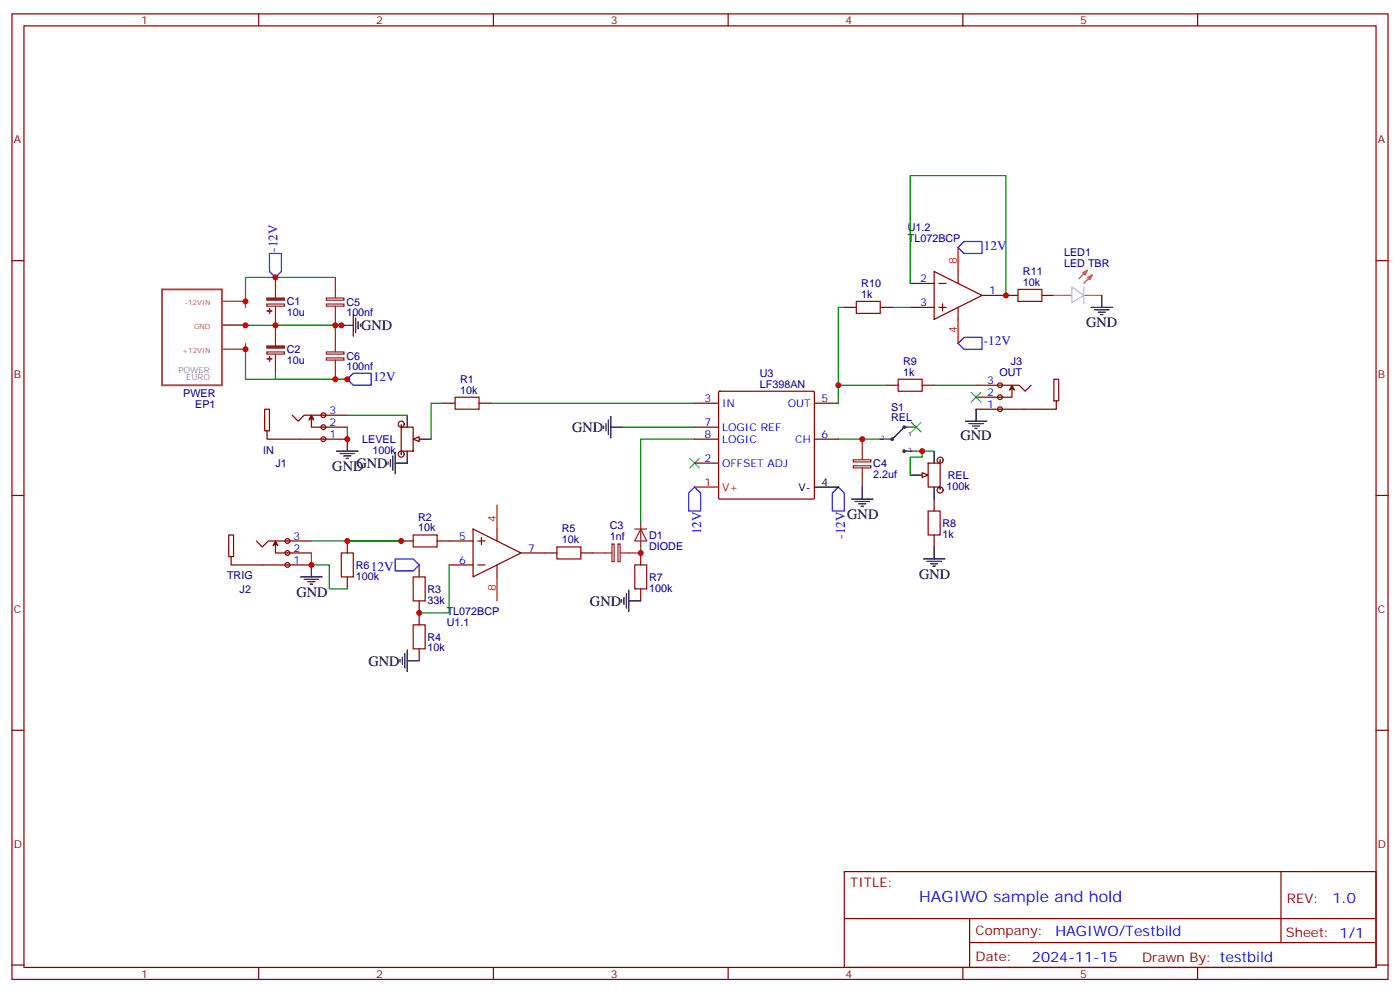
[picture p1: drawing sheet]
<svg xmlns="http://www.w3.org/2000/svg" width="412mm" height="292mm" viewBox="0 0 412 292" stroke-linecap="round" stroke-linejoin="round" font-family="sans-serif">
<g fill="none" stroke="#870000" stroke-width=".35">
<path d="M3.5 4.1h405.4v284.3h-405.4zM7.1 7.6h398.2v277.3h-398.2zM76.2 4.1v3.5M145.3 4.1v3.5M214.5 4.1v3.5M283.6 4.1v3.5M352.8 4.1v3.5M3.5 76.8h3.6M405.3 76.8h3.6M3.5 145.9h3.6M405.3 145.9h3.6M3.5 215.1h3.6"/>
<path d="M405.3 215.1h3.6M248.7 256.7h156.6v28.2h-156.6zM377.3 256.7v20.9M248.7 270.5h156.5M285.6 277.6h119.6M285.6 270.5v14.1M3.5 284.2h3.6M76.2 284.9v3.5M145.3 284.9v3.5M214.5 284.9v3.5M283.6 284.9v3.5M352.8 284.9v3.5"/>
<path d="M405.3 284.2h3.6"/>
</g>
<path d="M100.5 95.8h3.6M104.1 92.6v6.4M104.8 93.7v4.2M105.5 94.8v2.1M106.2 95.5v.7" fill="none" stroke="#000" stroke-width=".35"/>
<path d="M47.7 85.2h17.7v28.3h-17.7z" fill="none" stroke="#a64a4a" stroke-width=".56"/>
<path d="M65.4 88.8h6.9M65.4 95.8h6.9M65.4 102.9h6.9" fill="none" stroke="#a64a4a" stroke-width=".35"/>
<path d="M78.6 89.5h5.2v.7h-5.2zM81.1 81.7v6M81.1 90.2v11.6M78.6 103.6h5.2v.7h-5.2zM81.1 104.3v5.6" fill="none" stroke="#8c2424" stroke-width=".35"/>
<g fill="#8c2424" stroke="#8c2424" stroke-width=".35">
<path d="M78.6 101.9h5.2v.6h-5.2z"/>
<path d="M78.7 105.7h1.4z"/>
<path d="M79.4 105v1.4z"/>
<path d="M78.6 87.8h5.2v.6h-5.2z"/>
<path d="M78.7 91.5l1.4 .1z"/>
<path d="M79.4 90.9v1.4z"/>
</g>
<path d="M72.3 95.8h28.2M81.1 81.7h-8.8v8.8M72.3 101.1v10.6h30" fill="none" stroke="#008700" stroke-width=".35"/>
<path d="M79.4 74.6h3.5v5.3l-1.8 1.8-1.7-1.8zM102.3 111.7l1.8-1.8h5.3v3.6h-5.3z" fill="none" stroke="#00f" stroke-width=".35"/>
<g fill="#f0f0f0" stroke="#870000" stroke-width=".35">
<circle cx="95.3" cy="129.3" r=".71"/>
<circle cx="95.3" cy="125.8" r=".71"/>
<circle cx="95.3" cy="122.3" r=".71"/>
</g>
<path d="M78.7 126.9h.7v-6.4h-1.4v6.4h.7v2.4h23.6M86.1 122.3l1.7 1.7 1.8-1.7h12.7M91.7 123l.7 .7-.7-1.4-.7 1.4 .7-.7v2.8h10.6M118.2 125.8h3.5v7.1h-3.5z" fill="none" stroke="#870000" stroke-width=".35"/>
<path d="M119.9 122.3v3.5M119.9 132.9v3.5M123.5 129.3h3.5" fill="none" stroke="#000" stroke-width=".35"/>
<path d="M121.7 129.3l1.8-.7v1.4z" fill="#f0f0f0" stroke="#870000" stroke-width=".35"/>
<path d="M118.2 125.1v.7M118.2 133.2v.7" fill="none" stroke="#000" stroke-width=".35"/>
<g fill="none" stroke="#870000" stroke-width=".35">
<circle cx="118.2" cy="124.9" r=".88"/>
<circle cx="118.2" cy="133.7" r=".88"/>
</g>
<g fill="#f0f0f0" stroke="#870000" stroke-width=".35">
<circle cx="84.7" cy="166.4" r=".71"/>
<circle cx="84.7" cy="162.8" r=".71"/>
<circle cx="84.7" cy="159.3" r=".71"/>
</g>
<g fill="none" stroke="#870000" stroke-width=".35">
<path d="M275.2 79.9l14.1 7.1-14.1 7.1zM282.2 79.9v3.6M268.1 83.5h7.1M268.1 90.5h7.1M276.6 83.5h2.1M276.6 90.5h2.1M277.6 89.5v2.1M282.2 90.5v3.6M289.3 87h7M130.5 118.7h3.6M141.1 118.7h3.5M273.4 136.4h3.5v7h-3.5z"/>
<path d="M75.5 159.3l1.8 1.8 1.7-1.8h12.7M102.3 159.3v3.5M118.2 159.3h3.5M128.8 159.3h10.5M139.3 155.8l14.2 7-14.2 7.1zM140.8 159.3h2.1M141.8 158.3v2.1M146.4 155.8v3.5M68.1 163.9h.7v-6.3h-1.4v6.3h.7v2.5h23.6M81.1 160l.7 .7-.7-1.4-.7 1.4 .7-.7v2.8h10.6M102.3 169.9v3.5M123.5 166.4v3.5"/>
<path d="M123.5 177v7M132.3 166.4h7M140.8 166.4h2.1M146.4 166.4v3.5M153.5 162.8h10.5M171.1 162.8h3.5M188.7 162.8v3.6M188.7 173.4v3.6M123.5 191.1v3.5"/>
</g>
<g fill="none" stroke="#000" stroke-width=".35">
<path d="M99.1 132.9h6.4M100.2 133.6h4.2M101.2 134.3h2.2M102 135h.7M102.3 129.3v3.6M114.3 136v.7M115 135.3v2.1M115.7 134.3v4.2M116.4 136.4h3.5M116.4 133.2v6.4M177.8 125.4v.8M178.5 124.7v2.2"/>
<path d="M179.2 123.7v4.2M179.9 125.8h3.5M179.9 122.6v6.4M266.3 125.8l-3.5 3.5M268.1 139.9h3.5M275.2 132.9v3.5M250.8 147h6.4M251.9 147.7h4.2M252.9 148.4h2.2M253.6 149.1h.8M254 143.4v3.6M275.2 143.4v3.6"/>
<path d="M88.5 169.9h6.4M89.6 170.6h4.2M90.7 171.3h2.1M91.4 172h.7M91.7 166.4v3.5M183.1 176.6v.7M183.8 175.9v2.1M184.5 174.8v4.3M185.2 177h3.5M185.2 173.8v6.3M117.8 194.2v.7M118.5 193.5v2.2"/>
<path d="M119.2 192.5v4.2M119.9 194.6h3.6M119.9 191.4v6.4"/>
<circle cx="262.8" cy="129.3" r=".35"/>
<circle cx="266.3" cy="132.9" r=".35"/>
<circle cx="266.3" cy="125.8" r=".35"/>
</g>
<path d="M130.5 118.7h-3.5v10.6M144.6 118.7h60M102.3 122.3h17.6M102.3 125.8v3.5M183.4 125.8h21.2M204.6 129.3h-15.9v24.7M246.9 129.3h12.4M91.7 159.3h26.5M91.7 162.8v3.6h5.3v7h5.3M132.3 166.4v14.1h-8.8M188.7 161.1v1.7" fill="none" stroke="#008700" stroke-width=".35"/>
<path d="M282.2 72.9v7M282.2 94.1v7M146.4 148.7v7.1M146.4 169.9v7.1" fill="none" stroke="#f00" stroke-width=".35"/>
<path d="M134.1 117h7v3.5h-7zM121.7 157.6h7.1v3.5h-7.1zM100.5 162.8h3.6v7.1h-3.6zM121.7 169.9h3.5v7.1h-3.5zM164 161.1h7.1v3.5h-7.1zM187 166.4h3.5v7h-3.5zM121.7 184h3.5v7.1h-3.5z" fill="none" stroke="#a10000" stroke-width=".35"/>
<g fill="none" stroke="#8c2424" stroke-width=".35">
<path d="M251.4 135.4h5.1v.6h-5.1zM251.4 137.2h5.1v.6h-5.1zM254 129.3v6M254 137.8v5.6M266.3 132.9h.8M266.3 125.8h.8M187 155.8h3.5M188.7 155.8l1.8 3.5h-3.5zM188.7 154v7.1M174.6 162.8h5.7M180.3 160.2h.6v5.2h-.6zM182 160.2h.7v5.2h-.7z"/>
<path d="M182.7 162.8h6"/>
</g>
<path d="M204.6 143.4l1.8 1.8v5.3h-3.6v-5.3zM246.9 143.4l1.8 1.8v5.3h-3.5v-5.3zM116.4 164.6h5.3l1.8 1.8-1.8 1.7h-5.3z" fill="none" stroke="#00f" stroke-width=".35"/>
<path d="M203.2 135l2.8 2.8M206 135l-2.8 2.8M268.5 124.4l2.8 2.8M271.3 124.4l-2.8 2.8" fill="none" stroke="#3c3" stroke-width=".35"/>
<path d="M259.3 129.3h3.5M266.3 132.9h3.6M266.3 125.8h3.6" fill="none" stroke="#333" stroke-width=".35"/>
<path d="M271.6 139.2l1.8 .7-1.8 .7z" fill="#f0f0f0" stroke="#870000" stroke-width=".35"/>
<path d="M276.9 135.3v.7M276.9 143.4v.7M272 164.6h6.3M273 165.3h4.3M274.1 166h2.1M274.8 166.7h.7M275.2 161.1v3.5" fill="none" stroke="#000" stroke-width=".35"/>
<g fill="none" stroke="#870000" stroke-width=".35">
<path d="M261.1 113.5h3.5M271.6 113.5h3.6M275.2 147v3.5M275.2 157.6v3.5"/>
<circle cx="276.9" cy="135.5" r=".88"/>
<circle cx="276.9" cy="144.3" r=".88"/>
</g>
<path d="M261.1 113.5h-14.2v5.2M269.9 132.9h5.3M271.6 132.9v1.7h-3.5v5.3" fill="none" stroke="#008700" stroke-width=".35"/>
<path d="M264.6 111.7h7v3.5h-7zM273.4 150.5h3.5v7.1h-3.5z" fill="none" stroke="#a10000" stroke-width=".35"/>
<g fill="#f0f0f0" stroke="#870000" stroke-width=".35">
<circle cx="294.6" cy="120.5" r=".71"/>
<circle cx="294.6" cy="117" r=".71"/>
<circle cx="294.6" cy="113.5" r=".71"/>
</g>
<g fill="none" stroke="#870000" stroke-width=".35">
<path d="M248.7 90.5h3.5M259.3 90.5h3.5M296.3 87h3.6M306.9 87h3.5M204.6 118.7h7.1M211.7 115.4l.3-.2h27.5l.3 .2 .1 31.2-.2 .3-27.7 .1-.3-.2zM239.9 118.7h7M287.5 113.5h12.7l1.8 1.7 1.7-1.7M298.1 114.2l-.7 .7 .7-1.4 .7 1.4-.7-.7v2.8h-10.6M311.1 118h-.7v-6.3h1.5v6.3h-.8v2.5h-23.6M204.6 129.3h7.1M204.6 125.8h7.1"/>
<path d="M204.6 136.4h7.1M239.9 129.3h7"/>
</g>
<path d="M81.1 95.8h19.4M81.1 81.7h17.7M98.8 95.8v1.8M248.7 90.5h-1.8v23M262.8 90.5h5.3M268.1 83.5v-31.8h28.2v35.3M81.1 109.9v1.8h21.2M275.2 113.5h12.3" fill="none" stroke="#008700" stroke-width=".35"/>
<path d="M321.4 90.5h6.3M322.4 91.2h4.3M323.5 91.9h2.1M324.2 92.6h.7M324.6 87v3.5M284.3 124h6.4M285.4 124.7h4.2M286.5 125.4h2.1M287.2 126.2h.7M287.5 120.5v3.5M239.9 143.4h7" fill="none" stroke="#000" stroke-width=".35"/>
<path d="M286.1 115.6l2.8 2.8M288.9 115.6l-2.8 2.8" fill="none" stroke="#3c3" stroke-width=".35"/>
<path d="M252.2 88.8h7.1v3.5h-7.1zM299.9 85.2h7v3.6h-7z" fill="none" stroke="#a10000" stroke-width=".35"/>
<path d="M320.3 79.6l-2.4 2.5M310.4 87h5.3M318.9 80.3l1.4-.7-.7 1.4zM319.3 87h5.3M320.3 81.7l1.4-.7-.7 1.4zM321.7 81l-2.4 2.5" fill="none" stroke="#ed5730" stroke-width=".35"/>
<path d="M315.7 84.5l3.6 2.5-3.6 2.1zM319.3 84.5v5" fill="none" stroke="#8adbf0" stroke-width=".35"/>
<path d="M282.2 72.9l1.8-1.8h5.3v3.5h-5.3zM282.2 101.1l1.8-1.8h5.3v3.6h-5.3z" fill="none" stroke="#00f" stroke-width=".35"/>
<path d="M96.1 87.8h5.2v.6h-5.2zM96.1 89.5h5.2v.7h-5.2zM98.8 81.7v6M98.8 90.2v5.6M98.8 97.6v6M96.1 103.6h5.2v.7h-5.2zM96.1 105.4h5.2v.6h-5.2zM98.8 106v5.7" fill="none" stroke="#8c2424" stroke-width=".35"/>
<path d="M204.6 143.4h7.1" fill="none" stroke="#f00" stroke-width=".35"/>
<g fill="#c00">
<circle cx="81.1" cy="81.7" r=".88"/>
<circle cx="81.1" cy="95.8" r=".88"/>
<circle cx="72.3" cy="102.9" r=".88"/>
<circle cx="72.3" cy="88.8" r=".88"/>
<circle cx="72.3" cy="95.8" r=".88"/>
<circle cx="102.3" cy="129.3" r=".88"/>
<circle cx="91.7" cy="166.4" r=".88"/>
<circle cx="102.3" cy="159.3" r=".88"/>
<circle cx="123.5" cy="180.5" r=".88"/>
<circle cx="118.2" cy="159.3" r=".88"/>
<circle cx="188.7" cy="162.8" r=".88"/>
<circle cx="254" cy="129.3" r=".88"/>
<circle cx="271.6" cy="132.9" r=".88"/>
<circle cx="246.9" cy="113.5" r=".88"/>
<circle cx="296.3" cy="87" r=".88"/>
<circle cx="100.5" cy="95.8" r=".88"/>
<circle cx="98.8" cy="95.8" r=".88"/>
<circle cx="98.8" cy="111.7" r=".88"/>
<circle cx="102.3" cy="111.7" r=".88"/>
</g>
<text font-size="4.6" fill="#00f" x="270.8" y="265.7">HAGIWO sample and hold</text>
<g font-size="4.2">
<text x="106.4" y="97.2">GND</text>
<text x="320" y="96.2">GND</text>
<text x="168.5" y="127.2">GND</text>
<text x="282.9" y="129.7">GND</text>
<text x="105" y="137.8">GND</text>
<text x="97.9" y="138.7">GND</text>
<text x="249.6" y="152.8">GND</text>
<text x="270.7" y="170.5">GND</text>
<text x="87.3" y="175.8">GND</text>
<text x="173.8" y="178.4">GND</text>
<text x="108.5" y="196">GND</text>
</g>
<g font-size="4.2" fill="#00f">
<text x="392.5" y="265.9">1.0</text>
<text x="310.9" y="275.5">HAGIWO/Testbild</text>
<text x="304" y="283.3">2024-11-15</text>
</g>
<g font-size="3.9" fill="#00f">
<text x="81.8" y="74.1" transform="rotate(-90 81.8 74.1)">-12V</text>
<text x="289.8" y="73.5">12V</text>
<text x="289.8" y="101.7">-12V</text>
<text x="109.9" y="112.3">12V</text>
<text x="206.5" y="157.3" transform="rotate(-90 206.5 157.3)">12V</text>
<text x="248.8" y="158.6" transform="rotate(-90 248.8 158.6)">-12V</text>
<text x="109.3" y="168.2">12V</text>
</g>
<g font-size="3.9" fill="#800">
<text x="250.5" y="261.3">TITLE:</text>
<text x="379.1" y="265.9">REV:</text>
<text x="287.4" y="275.5">Company:</text>
<text x="378.7" y="276.1">Sheet: 1/1</text>
<text x="287.4" y="283.1">Date:</text>
<text x="336.4" y="283.2">Drawn By: testbild</text>
</g>
<g font-size="3.2" fill="#800">
<text x="41.6" y="7.1">1</text>
<text x="110.8" y="7.1">2</text>
<text x="179.9" y="7.1">3</text>
<text x="249.1" y="7.1">4</text>
<text x="318.2" y="7.1">5</text>
<text x="4.1" y="42.2">A</text>
<text x="405.9" y="42.2">A</text>
<text x="4.1" y="111.3">B</text>
<text x="405.9" y="111.3">B</text>
<text x="4.1" y="180.5">C</text>
<text x="405.9" y="180.5">C</text>
<text x="4.1" y="249.6">D</text>
<text x="405.9" y="249.6">D</text>
<text x="41.6" y="287.9">1</text>
<text x="110.8" y="287.9">2</text>
<text x="179.9" y="287.9">3</text>
<text x="249.1" y="287.9">4</text>
<text x="318.2" y="287.9">5</text>
</g>
<g font-size="3.2" fill="#000080">
<text x="267.4" y="71.1">TL072BCP</text>
<text x="267.4" y="67.9">U1.2</text>
<text x="313.5" y="75.3">LED1</text>
<text x="301.3" y="81">R11</text>
<text x="313.5" y="78.5">LED TBR</text>
<text x="84.5" y="89.9">C1</text>
<text x="253.7" y="87.7">1k</text>
<text x="253.7" y="84.5">R10</text>
<text x="301.3" y="84.2">10k</text>
<text x="84.5" y="93.1">10u</text>
<text x="102" y="93.1">100nf</text>
<text x="102" y="90">C5</text>
<text x="84.5" y="107.2">10u</text>
<text x="84.5" y="104">C2</text>
<text x="102" y="105.9">C6</text>
<text x="266.1" y="107.4">R9</text>
<text x="297.8" y="107.5">J3</text>
<text x="102" y="109">100nf</text>
<text x="135.5" y="112.7">R1</text>
<text x="223.8" y="110.9">U3</text>
<text x="266.1" y="110.6">1k</text>
<text x="294.4" y="110.6">OUT</text>
<text x="54" y="117">PWER</text>
<text x="135.5" y="115.9">10k</text>
<text x="223.8" y="114.2">LF398AN</text>
<text x="57.5" y="120.3">EP1</text>
<text x="262.5" y="124">REL</text>
<text x="262.5" y="120.9">S1</text>
<text x="106.7" y="130.5">LEVEL</text>
<text x="77.5" y="133.6">IN</text>
<text x="81.2" y="137.5">J1</text>
<text x="109.7" y="133.7">100k</text>
<text x="257.2" y="137.6">C4</text>
<text x="257.2" y="140.7">2.2uf</text>
<text x="279.2" y="141">REL</text>
<text x="278.8" y="144.3">100k</text>
<text x="123.2" y="153.3">R2</text>
<text x="179.6" y="155.9">C3</text>
<text x="277.6" y="155.1">R8</text>
<text x="123.2" y="156.5">10k</text>
<text x="165.5" y="160">10k</text>
<text x="165.5" y="156.8">R5</text>
<text x="179.6" y="159.1">1nf</text>
<text x="191.2" y="161.9">DIODE</text>
<text x="191.2" y="158.8">D1</text>
<text x="277.6" y="158.3">1k</text>
<text x="104.8" y="167.5">R6</text>
<text x="66.9" y="170.6">TRIG</text>
<text x="104.8" y="170.7">100k</text>
<text x="191.2" y="171.2">R7</text>
<text x="70.6" y="174.5">J2</text>
<text x="125.9" y="177.7">33k</text>
<text x="125.9" y="174.5">R3</text>
<text x="191.2" y="174.3">100k</text>
<text x="131.6" y="181.2">TL072BCP</text>
<text x="131.6" y="184.4">U1.1</text>
<text x="125.9" y="191.8">10k</text>
<text x="125.9" y="188.6">R4</text>
</g>
<g font-size="3.2" fill="#f00">
<text x="281.9" y="77.8" transform="rotate(-90 281.9 77.8)">8</text>
<text x="281.9" y="98.2" transform="rotate(-90 281.9 98.2)">4</text>
<text x="207.5" y="143.1">1</text>
<text x="212.7" y="144.5">V+</text>
<text x="146" y="153.7" transform="rotate(-90 146 153.7)">4</text>
<text x="146" y="174" transform="rotate(-90 146 174)">8</text>
</g>
<g font-size="3.2" fill="#00f">
<text x="271" y="83.1">2</text>
<text x="291.4" y="86.6">1</text>
<text x="271" y="90.2">3</text>
<text x="290.8" y="113.1">3</text>
<text x="207.5" y="118.4">3</text>
<text x="212.7" y="119.8">IN</text>
<text x="232.1" y="119.8">OUT</text>
<text x="242" y="118.4">5</text>
<text x="290.8" y="116.6">2</text>
<text x="97" y="125.4">2</text>
<text x="97" y="121.9">3</text>
<text x="207.5" y="125.4">7</text>
<text x="290.8" y="120.2">1</text>
<text x="97" y="129">1</text>
<text x="207.5" y="129">8</text>
<text x="212.7" y="126.9">LOGIC REF</text>
<text x="212.7" y="130.4">LOGIC</text>
<text x="234.2" y="130.4">CH</text>
<text x="242" y="129">6</text>
<text x="207.5" y="136">2</text>
<text x="212.7" y="137.4">OFFSET ADJ</text>
<text x="86.4" y="159">3</text>
<text x="135.2" y="159">5</text>
<text x="86.4" y="166">1</text>
<text x="86.4" y="162.5">2</text>
<text x="135.2" y="166">6</text>
<text x="155.6" y="162.5">7</text>
</g>
<g font-size="3.2">
<text x="242" y="143.1">4</text>
<text x="235.2" y="144.5">V-</text>
</g>
<g font-size="2.5" fill="#838383">
<text x="52.6" y="109.9">POWER</text>
<text x="54.8" y="111.8">EURO</text>
</g>
<g font-size="2.1" fill="#a54b4b">
<text x="54.4" y="89.8">-12VIN</text>
<text x="57.2" y="96.9">GND</text>
<text x="53.7" y="103.9">+12VIN</text>
</g>
<g font-size="1.8">
<text x="259.4" y="129.7">2</text>
<text x="267.5" y="128.3">1</text>
<text x="267.5" y="133.1">3</text>
</g>
</svg>
